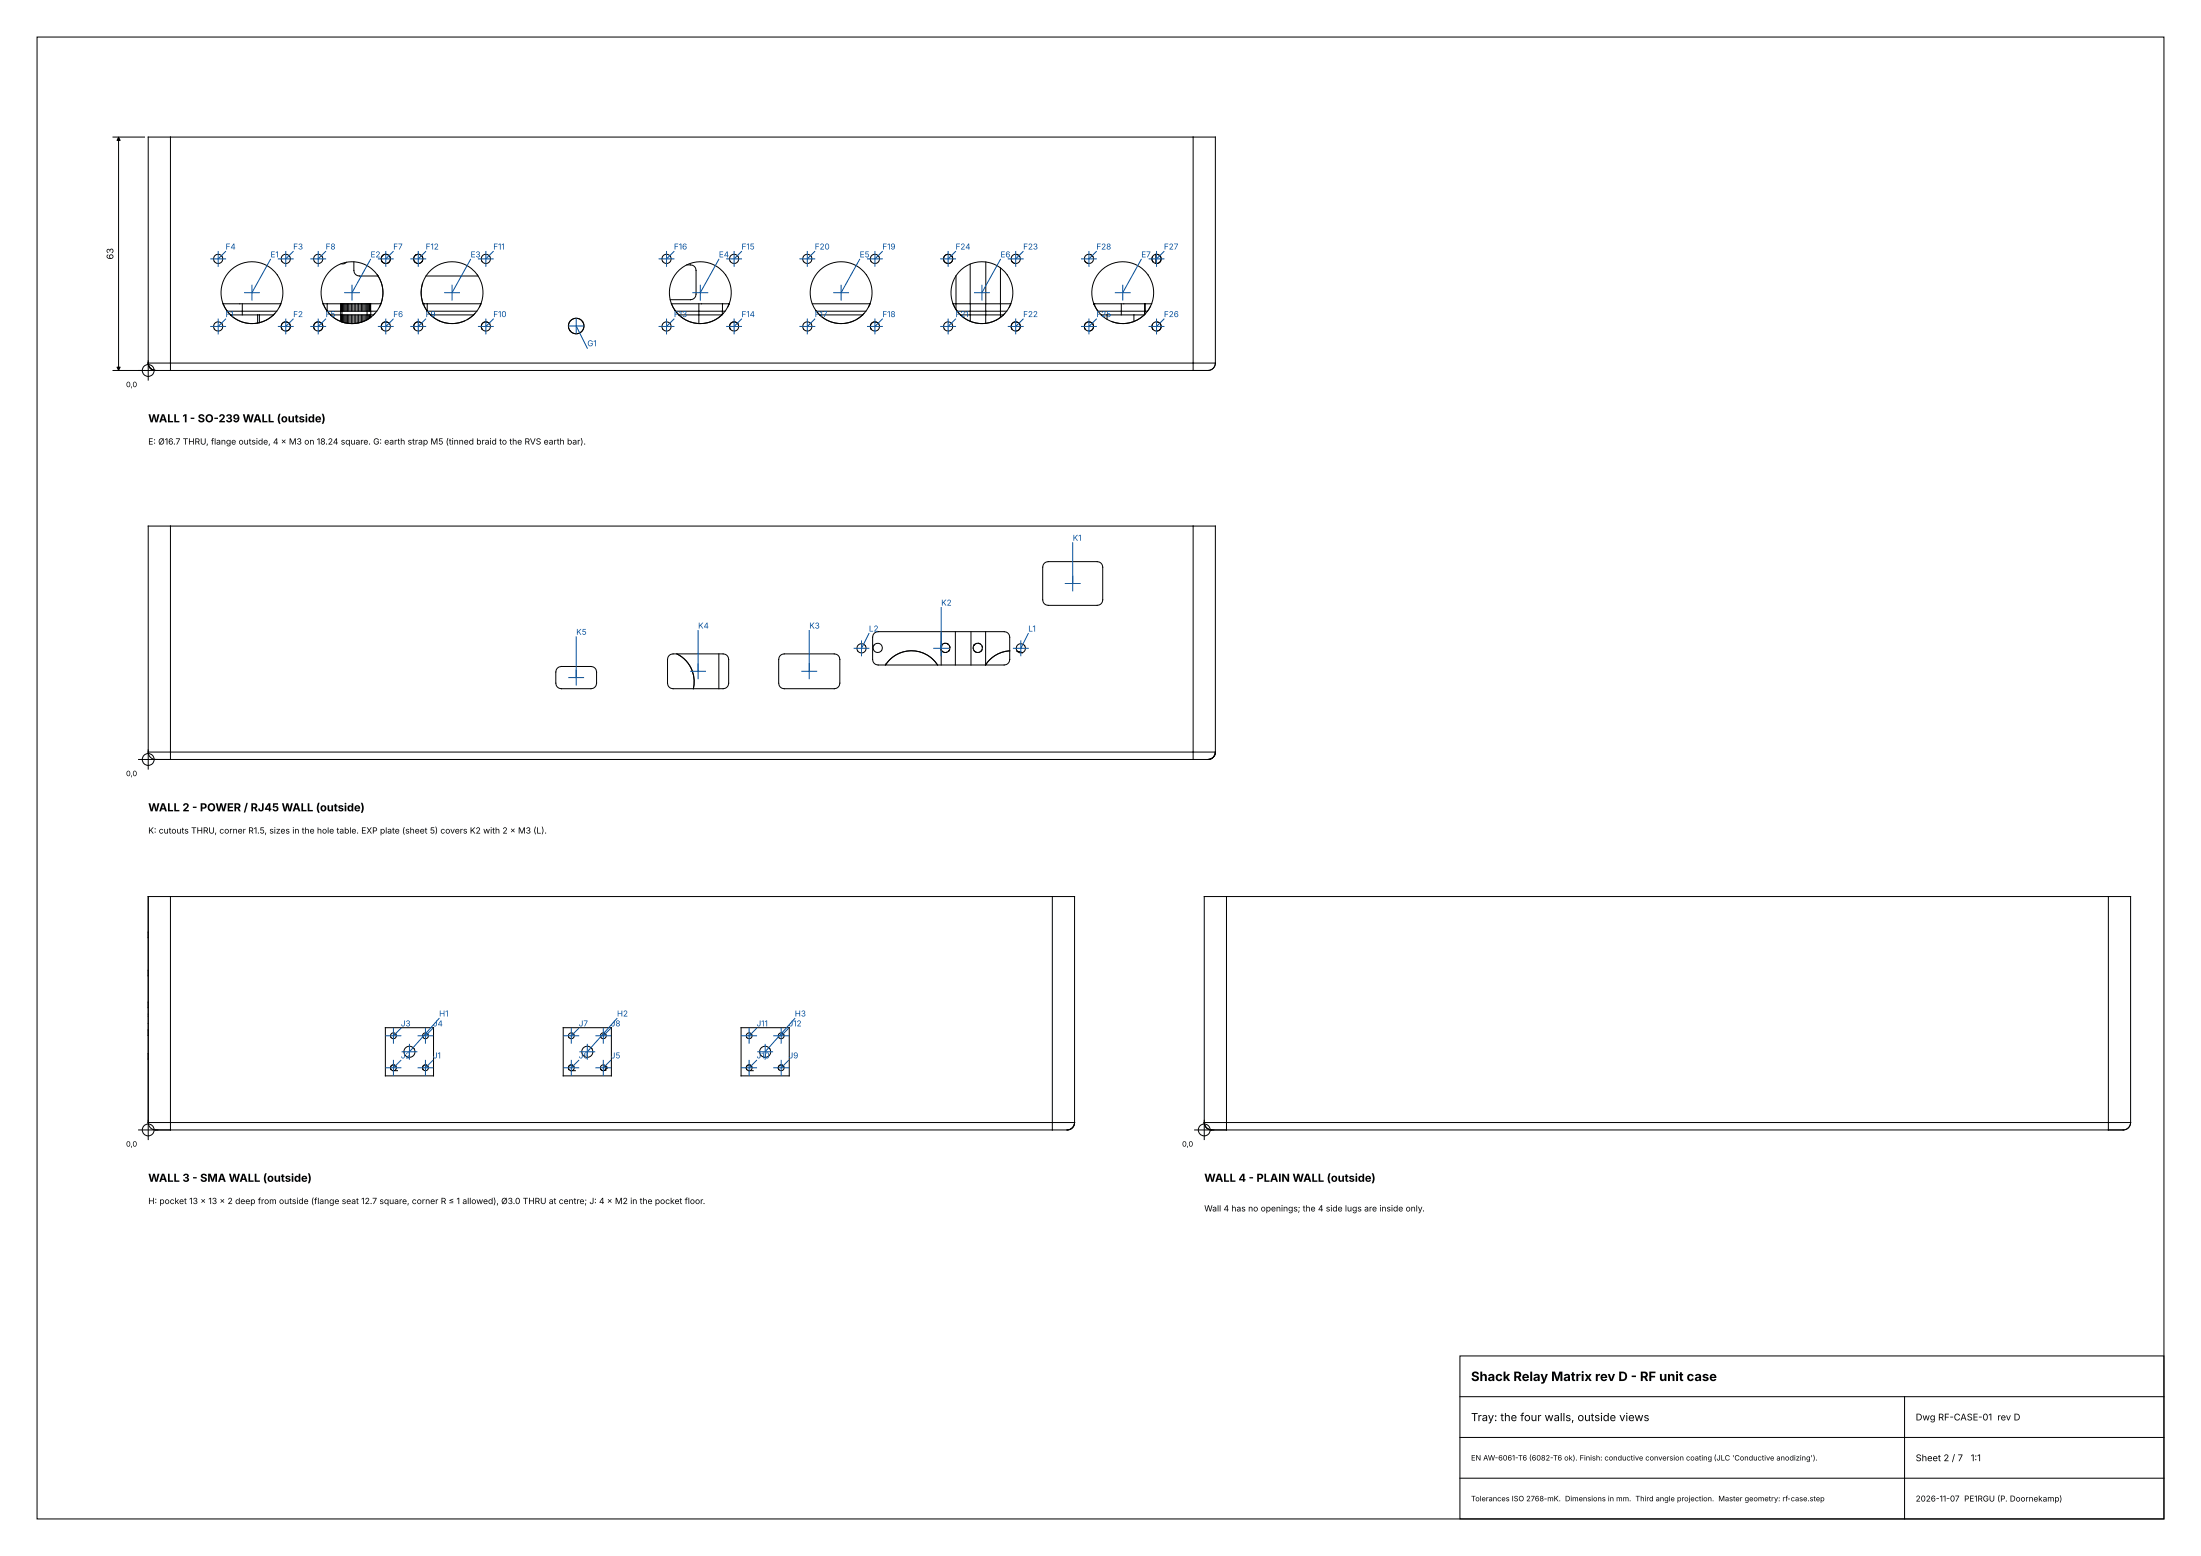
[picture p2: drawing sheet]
<svg xmlns="http://www.w3.org/2000/svg" width="594mm" height="420mm" viewBox="0 0 594 420" stroke-linecap="round" stroke-linejoin="round" font-family="sans-serif">
<g fill="none" stroke="#000" stroke-width=".27">
<path d="M10 10h574v400h-574zM30.5 37h8.5M32 37.1v62.8M46 37h-6v65.6M46 37h276M46 37v61M322 37h6v61M322 37v61M93.5 70.8a1.25 1.25 0 0 1-1.4 .4M95.5 70.7v2.3l.2 .8 .5 .5 .8 .2h5M101.8 74.2a8.4 8.4 0 0 0-11.6-2 8.4 8.4 0 0 0-2 11.6M101.8 74.2a8.4 8.4 0 0 1-2 11.6 8.4 8.4 0 0 1-11.6-2"/>
<path d="M101.8 74.2l.9 1.7 .6 2.1v2l-.5 2h-15.6M103 70.4l.1 .2M103.1 69.2l-.2 1.1M103.1 70.6l.2 .2M103.3 68.9l-.2 .2M103.4 70.9l.3 .1M103.7 68.7l-.2 .1M103.9 68.7h-.1M104 68.6l.5 .1M104.6 68.7l.5 .5M104.7 71l-.9 .1M104.8 70.9v.1"/>
<path d="M104.9 70.8h.1M105.1 69.2a1.25 1.25 0 0 0-1.7-.3 1.25 1.25 0 0 0-.3 1.7M105.1 69.2a1.25 1.25 0 0 1-.3 1.7 1.25 1.25 0 0 1-1.7-.3M105.2 69.2a1.25 1.25 0 0 1-.2 1.6M111.6 69.9l.3 .7M111.6 69.8h.1M111.9 70.6l.1 .1M112 69l-.4 .7M112.1 70.8l.4 .3M112.2 68.9h-.1M112.2 68.8h.1M112.3 68.8h.1"/>
<path d="M112.4 68.7h.9l.6 .5M112.7 71.1h.4M113.4 71l-.3 .1M113.9 70.7l-.3 .2M113.9 69.2a1.25 1.25 0 0 1-.3 1.7 1.25 1.25 0 0 1-1.7-.3M113.9 69.2a1.25 1.25 0 0 0-1.7-.3 1.25 1.25 0 0 0-.3 1.7M113.9 69.2l.2 .7-.1 .5M114 70.5l-.1 .1M114.1 76.4a8.3 8.3 0 0 0 .1 5.6M115 74.5h14M185.3 71.5a1.81 1.81 0 0 1 2.5 1.5v6.4l-.4 1.1-1.1 .4h-5.4M258 74.4v9.2"/>
<path d="M261.8 71.3l.1 15.4M266 70.7v16.6M270 72.3v13.4M273.1 70.6l.7 .5M274.5 68.7l.6 .5M275.1 69.2a1.25 1.25 0 0 1-.3 1.7 1.25 1.25 0 0 1-1.7-.3M275.1 69.2a1.25 1.25 0 0 0-1.7-.3 1.25 1.25 0 0 0-.3 1.7M292.9 70.6l.6 .5M294.2 68.7l.7 .5M294.9 69.2a1.25 1.25 0 0 1-.3 1.7 1.25 1.25 0 0 1-1.7-.3M294.9 69.2a1.25 1.25 0 0 0-1.7-.3 1.25 1.25 0 0 0-.3 1.7M311 69.3l-.1 .7 .2 .6"/>
<path d="M311.1 70.6h.1M311.9 68.6v2.5M312.1 68.6l.9 .4M312.8 70.9l-.7 .2M313 70.8l-.1 .1M313.1 69.1v.1M313.1 69.2a1.25 1.25 0 0 1-.3 1.7 1.25 1.25 0 0 1-1.7-.3M313.1 69.2a1.25 1.25 0 0 0-1.7-.3 1.25 1.25 0 0 0-.3 1.7M313.1 69.2l.3 .6M313.2 70.5l-.2 .2M313.3 70.1l-.1 .4M313.4 70h.1"/>
<path d="M30.5 100h12.1M46 98h-5.9a2.01 2.01 0 0 0 2.6 2h3.3M46 98v2M46 100h276M46 98h276M60.2 82h.1M60.2 82h15.6M60.2 82l1 1.8M61.2 83.8l.1 .2M61.3 84h13.4M61.3 84l.9 1M62.2 85h7.3"/>
<path d="M62.2 85h.1M62.2 85a8.3 8.3 0 0 0 9.6 1.4M65.4 82v3M69.5 85h.5M69.5 85v2.2M70 85h3.8M70 85v2.1M73.8 85l-1.9 1.4M74.2 84.6l-.4 .4M75.7 82l-.3 .9M75.8 82h.1M78.1 87.4l.2 1a1.25 1.25 0 0 1-.9 .9"/>
<path d="M86.9 87.4l.2 1a1.25 1.25 0 0 1-.9 .9M87.2 82h.1M87.2 82l1 1.8M88.2 83.8l.1 .2M88.3 84h.1M88.3 82v2M88.3 84h10.8M88.7 84.5l.5 .5M89.2 85h9.9M89.2 85l1.7 1.2a8.3 8.3 0 0 0 8.1 .1M92 82v4.8M92 85l.1 1.8"/>
<path d="M92.1 82v2M92.2 85v1.8M92.3 82v4.9M92.4 82v2M92.5 85v1.9M92.7 82v2M92.7 85v2M92.9 82v2M92.9 85v2.1M93.2 82v2M93.2 85v2.1M93.4 82v2"/>
<path d="M93.4 85v2.2M93.8 82v2M93.8 85v2.3M94.1 82v2M94.1 85v2.3M94.5 82v2M94.5 85v2.3M94.8 82v2M94.8 85v2.3M95.2 82v2M95.2 85v2.3M95.6 82v2"/>
<path d="M95.6 85v2.3M96 82v2M96 85v2.3M96.4 85v2.2M96.4 82v2M96.8 85v2.2M96.8 82v2M97.2 85v2.1M97.2 82v2M97.5 85v2M97.5 82v2M97.9 85v1.8"/>
<path d="M97.9 82v2M98.2 85v1.7M98.2 82v2M98.5 85v1.6M98.6 82v2M98.8 85v1.4M98.8 82v2M99.1 84h2.6M99.1 85h1M99.1 84v1M99.1 85v1.3l1.2-.8M99.1 82v2"/>
<path d="M99.3 85v1.1M99.3 82v2M99.5 85v1M99.5 82v2M99.7 85v.9M99.7 82v2M99.8 85v.8M99.9 82v2M99.9 85v.7M100 82v2M100 85v.7M100 82l.1 3"/>
<path d="M101.2 84.6l-.4 .4h-.7M102.7 82l-.3 .9M114.2 82h.1M114.2 82l1 1.8M114.2 82h15.6M115.2 83.8l.1 .2M115.3 82v2M115.3 84h.1M115.3 84h13.4M115.7 84.5l.5 .5M116.2 85l2.1 1.5M116.2 85h11.6"/>
<path d="M118.3 86.5l.2 .1M118.5 86.6h.1M125.4 86.6a8.4 8.4 0 0 1-6.7 .1M127.8 85l-1.7 1.3M128.2 84.6l-.4 .4M129.7 82l-.3 .9M129.8 82h.1M181.2 82h.1M181.2 82h13.8M181.2 82l1 1.8M182.2 83.8l.1 .2M182.3 84h12.6"/>
<path d="M182.3 84l.9 1M183.2 85h11.6M183.2 85a8.3 8.3 0 0 0 9.6 1.4M188.6 82v5.3M194.2 85.6l-1.3 .8M194.8 85l-.6 .5M194.9 84h.8M194.9 84v.9M195 82h1.8M195 82v2M195.2 84.6l-.4 .4M196.7 82l-.3 .9"/>
<path d="M196.8 82h.1M219.2 82h15.6M220.2 83.8l.1 .2M220.3 84h13.4M220.3 84l.9 1M221.2 85a8.3 8.3 0 0 0 9.6 1.4M221.2 85h11.6M232.8 85l-1.7 1.3M233.2 84.6l-.4 .4M234.7 82l-.3 .9M234.8 82h.1M257.2 82h.1"/>
<path d="M257.2 82h15.6M257.2 82l1 1.8M258.2 83.8l.1 .2M258.3 84h13.4M258.3 84l.9 1M259.2 85h11.6M259.2 85a8.3 8.3 0 0 0 9.6 1.4M270.8 85l-1.9 1.4M271.2 84.6l-.4 .4M272.7 82l-.4 1M272.8 82h.1M275.1 87.4l.2 1a1.25 1.25 0 0 1-.9 .9"/>
<path d="M294.9 87.4l.2 1a1.25 1.25 0 0 1-.9 .9M295.2 82h13.8M295.2 82h.1M295.2 82l.1 .2M295.3 82.2l.9 1.6M295.3 82v.2M296.2 83.8l.1 .2h12.6M298.8 85h7.2M298.8 85l-1.5 .1M298.8 85v1.2M302.6 82v3M306 85h2.8a8.3 8.3 0 0 1-8.8 1.8"/>
<path d="M306 85v1.8M308.9 84h.1M309 82h.1M309 82l-.1 2.9M309 82h1.8M309 82v2M310.5 82.6l-.8 1.4h-.8M310.8 82h.1M311 87.5l-.1 .8 .2 .5M311.1 88.8v.1M312.1 86.9l.8 .3M312.7 89.2l-.6 .2"/>
<path d="M312.9 89.1h.1M313.1 87.4h.1M313.1 87.4a1.25 1.25 0 0 0-1.7-.3 1.25 1.25 0 0 0-.3 1.7M313.1 87.4a1.25 1.25 0 0 1-.3 1.7 1.25 1.25 0 0 1-1.7-.3M313.1 87.4l.3 .7M313.3 88.4l-.3 .6M313.4 88.2h.1M322 98h6M322 98v2M328 98a2.39 2.39 0 0 1-3.2 2h-2.8M46 142h-6v65.6M46 142v61"/>
<path d="M46 142h276M281.8 152l1.1-.4h13.2l.8 .2 .5 .5 .2 .8v8.8l-.2 .8-.5 .5-.8 .2h-13.2l-.8-.2-.5-.5-.2-.8v-8.8zM322 142h6v61M322 142v61M180.6 176.9l1.1-.4 14 .1 .7 .6 .2 .8-.1 7-.5 .7-.9 .2-14-.1-.7-.6-.3-.8v-6.4zM182.7 176.5a8.3 8.3 0 0 1 4.4 9.4 8.4 8.4 0 0 0-4.4-9.4zM194 176.5v9.4M210.6 176.9l1.1-.4 14 .1 .7 .6 .2 .8-.1 7-.5 .7-.9 .2-14-.1-.7-.6-.2-.8v-6.4zM235.9 170.9l1.1-.4 34.6 .1 .7 .6 .2 .8-.1 6.6-.6 .7-.8 .2-34.6-.1-.7-.6-.2-.8v-6zM239.2 179.2l-.2 .3M240 178.2l-.8 1a8.4 8.4 0 0 1 13.8 .3 8.4 8.4 0 0 0-13-1.3zM254 174.3h.1"/>
<path d="M254 174.3a1.25 1.25 0 0 1 1.8-.5 1.25 1.25 0 0 1 .3 1.8M254 175.4a1.25 1.25 0 0 0 2.1 .2M254 174.3v1.1M254 170.5v3.8M254 175.4v4.1M254 175.4v.1M254 175.5h.1M254.1 175.6l.8 .5M254.3 173.9h.1M254.9 173.6l-.2 .1M255.3 173.6h.1M255.5 176.1h-.2"/>
<path d="M255.6 173.7l.1 .1M255.7 173.8h.1M255.8 173.8v.1M256 175.7l-.1 .1M256.2 174.2h.1M256.3 175.3l-.2 .3M256.3 174.5v.1M256.4 174.7v.1M257.8 170.5v9M262 170.5v9M262.8 175.5l.1 .1M262.9 174.2h-.1a1.25 1.25 0 0 1 1.8-.4 1.25 1.25 0 0 1 .3 1.8"/>
<path d="M262.9 174.2a1.25 1.25 0 0 0 .3 1.7 1.25 1.25 0 0 0 1.7-.3M262.9 174.2h-.1M262.9 174.2h.1M263 175.8l.2 .1M263.1 173.9h.1M263.2 176h.1M263.5 173.7h-.1M263.6 176.1h.1M264 173.6l.1 .1M264.2 173.7h.1M264.3 176l-.1 .1M264.5 173.8l.2 .1"/>
<path d="M264.7 175.8l-.1 .1M264.9 175.6l-.1 .1M265 174.4l.1 .1M265.1 175.3l-.1 .1M265.1 174.6v.2M266 179.5h.1M266 170.5v9M266.2 179.2l-.2 .3M267.1 178.1l-.9 1.1a8.4 8.4 0 0 1 6.3-3.5 8.4 8.4 0 0 0-5.4 2.4zM274.5 175.8l1.4 .4M150.4 180.3l1.1-.4 8.6 .1 .7 .6 .2 .8-.1 3.6-.6 .7-.8 .2-8.6-.1-.7-.6-.2-.8v-3zM37.4 205h5.2"/>
<path d="M46 203h-5.9a2.01 2.01 0 0 0 2.6 2h3.3M46 203v2M46 205h276M46 203h276M322 203h6M322 203v2M328 203a2.39 2.39 0 0 1-3.2 2h-2.8M40 251.6v1.5M46 242h-6v65.6M46 242v61M46 242h238M284 242h6v61"/>
<path d="M284 242v61M331 242h-6v65.6M331 242h238M331 242v61M569 242h6v61M569 242v61M40 261.9v1.5M40 278v1.5M40 270.5v1.5M40 273.7v2.5M104 277.4h13v13h-13zM152 277.4h13v13h-13z"/>
<path d="M200 277.4h13v13h-13zM40 284.4v1.5M106 289h1.3M154 289h1.3M163.3 288.9h.1M163.6 288.1h.1M163.6 288.4h.1M202 289h1.3M37.4 305h5.2M46 303h-5.9a2.01 2.01 0 0 0 2.6 2h3.3M46 303v2M46 305h238"/>
<path d="M46 303h238M284 303h6M284 303v2M290 303a2.39 2.39 0 0 1-3.2 2h-2.8M322.4 305h5.2M331 303h-5.9a2.01 2.01 0 0 0 2.6 2h3.3M331 303v2M331 305h238M331 303h238M569 303h6M569 303v2M575 303a2.39 2.39 0 0 1-3.2 2h-2.8"/>
<path d="M394 366h190v44h-190zM394 377h190M514 377v33M394 399h190M394 388h190"/>
<circle cx="58.9" cy="69.9" r="1.25"/>
<circle cx="68" cy="79" r="8.4"/>
<circle cx="77.1" cy="69.9" r="1.25"/>
<circle cx="85.9" cy="69.9" r="1.25"/>
<circle cx="122" cy="79" r="8.4"/>
<circle cx="131.1" cy="69.9" r="1.25"/>
<circle cx="179.9" cy="69.9" r="1.25"/>
<circle cx="189" cy="79" r="8.4"/>
<circle cx="198.1" cy="69.9" r="1.25"/>
<circle cx="217.9" cy="69.9" r="1.25"/>
<circle cx="227" cy="79" r="8.4"/>
<circle cx="236.1" cy="69.9" r="1.25"/>
<circle cx="255.9" cy="69.9" r="1.25"/>
<circle cx="265" cy="79" r="8.4"/>
<circle cx="303" cy="79" r="8.4"/>
<circle cx="40" cy="100" r="1.6"/>
<circle cx="58.9" cy="88.1" r="1.25"/>
<circle cx="77.1" cy="88.1" r="1.25"/>
<circle cx="85.9" cy="88.1" r="1.25"/>
<circle cx="104.1" cy="88.1" r="1.25"/>
<circle cx="112.9" cy="88.1" r="1.25"/>
<circle cx="131.1" cy="88.1" r="1.25"/>
<circle cx="155.5" cy="88" r="2.1"/>
<circle cx="179.9" cy="88.1" r="1.25"/>
<circle cx="198.1" cy="88.1" r="1.25"/>
<circle cx="217.9" cy="88.1" r="1.25"/>
<circle cx="236.1" cy="88.1" r="1.25"/>
<circle cx="255.9" cy="88.1" r="1.25"/>
<circle cx="274.1" cy="88.1" r="1.25"/>
<circle cx="293.9" cy="88.1" r="1.25"/>
<circle cx="232.5" cy="175" r="1.25"/>
<circle cx="236.9" cy="174.9" r="1.25"/>
<circle cx="275.5" cy="175" r="1.25"/>
<circle cx="40" cy="205" r="1.6"/>
<circle cx="106.2" cy="279.6" r=".8"/>
<circle cx="114.8" cy="279.6" r=".8"/>
<circle cx="154.2" cy="279.6" r=".8"/>
<circle cx="162.8" cy="279.6" r=".8"/>
<circle cx="202.2" cy="279.6" r=".8"/>
<circle cx="210.8" cy="279.6" r=".8"/>
<circle cx="106.2" cy="288.2" r=".8"/>
<circle cx="110.5" cy="283.9" r="1.5"/>
<circle cx="114.8" cy="288.2" r=".8"/>
<circle cx="154.2" cy="288.2" r=".8"/>
<circle cx="158.5" cy="283.9" r="1.5"/>
<circle cx="162.8" cy="288.2" r=".8"/>
<circle cx="202.2" cy="288.2" r=".8"/>
<circle cx="206.5" cy="283.9" r="1.5"/>
<circle cx="210.8" cy="288.2" r=".8"/>
<circle cx="40" cy="305" r="1.6"/>
<circle cx="325" cy="305" r="1.6"/>
</g>
<g fill="none" stroke="#0050a0" stroke-width=".27">
<path d="M56.9 69.9h4M58.9 67.9v4M60.9 67.9l-2 2M66 79h4M68 77v4M73 70l-5 9M75.1 69.9h4M77.1 67.9v4M79.1 67.9l-2 2M83.9 69.9h4M85.9 67.9v4M87.9 67.9l-2 2"/>
<path d="M93 79h4M95 77v4M100 70l-5 9M102.1 69.9h4M104.1 67.9v4M106.1 67.9l-2 2M110.9 69.9h4M112.9 67.9v4M114.9 67.9l-2 2M120 79h4M122 77v4M127 70l-5 9"/>
<path d="M129.1 69.9h4M131.1 67.9v4M133.1 67.9l-2 2M177.9 69.9h4M179.9 67.9v4M181.9 67.9l-2 2M187 79h4M189 77v4M194 70l-5 9M196.1 69.9h4M198.1 67.9v4M200.1 67.9l-2 2"/>
<path d="M215.9 69.9h4M217.9 67.9v4M219.9 67.9l-2 2M225 79h4M227 77v4M232 70l-5 9M234.1 69.9h4M236.1 67.9v4M238.1 67.9l-2 2M253.9 69.9h4M255.9 67.9v4M257.9 67.9l-2 2"/>
<path d="M263 79h4M265 77v4M270 70l-5 9M272.1 69.9h4M274.1 67.9v4M276.1 67.9l-2 2M291.9 69.9h4M293.9 67.9v4M295.9 67.9l-2 2M301 79h4M303 77v4M308 70l-5 9"/>
<path d="M310.1 69.9h4M312.1 67.9v4M314.1 67.9l-2 2M56.9 88.1h4M58.9 86.1v4M60.9 86.1l-2 2M75.1 88.1h4M77.1 86.1v4M79.1 86.1l-2 2M83.9 88.1h4M85.9 86.1v4M87.9 86.1l-2 2"/>
<path d="M102.1 88.1h4M104.1 86.1v4M106.1 86.1l-2 2M110.9 88.1h4M112.9 86.1v4M114.9 86.1l-2 2M129.1 88.1h4M131.1 86.1v4M133.1 86.1l-2 2M153.5 88h4M155.5 86v4M155.5 88l3 6"/>
<path d="M177.9 88.1h4M179.9 86.1v4M181.9 86.1l-2 2M196.1 88.1h4M198.1 86.1v4M200.1 86.1l-2 2M215.9 88.1h4M217.9 86.1v4M219.9 86.1l-2 2M234.1 88.1h4M236.1 86.1v4M238.1 86.1l-2 2"/>
<path d="M253.9 88.1h4M255.9 86.1v4M257.9 86.1l-2 2M272.1 88.1h4M274.1 86.1v4M276.1 86.1l-2 2M291.9 88.1h4M293.9 86.1v4M295.9 86.1l-2 2M310.1 88.1h4M312.1 86.1v4M314.1 86.1l-2 2"/>
<path d="M287.5 157.5h4M289.5 146.5v13M155.5 171.9v13M188.4 170.2v13M218.4 170.2v13M230.5 175h4M232.5 173v4M234.5 171l-2 4M252 175h4M254 164v13M273.5 175h4M275.5 173v4"/>
<path d="M277.5 171l-2 4M153.5 182.9h4M186.4 181.2h4M216.4 181.2h4M104.2 279.6h4M106.2 277.6v4M108.2 277.6l-2 2M112.8 279.6h4M114.8 277.6v4M116.8 277.6l-2 2M118.5 274.9l-8 9M152.2 279.6h4"/>
<path d="M154.2 277.6v4M156.2 277.6l-2 2M160.8 279.6h4M162.8 277.6v4M164.8 277.6l-2 2M166.5 274.9l-8 9M200.2 279.6h4M202.2 277.6v4M204.2 277.6l-2 2M208.8 279.6h4M210.8 277.6v4M212.8 277.6l-2 2"/>
<path d="M214.5 274.9l-8 9M104.2 288.2h4M106.2 286.2v4M108.2 286.2l-2 2M108.5 283.9h4M110.5 281.9v4M112.8 288.2h4M114.8 286.2v4M116.8 286.2l-2 2M152.2 288.2h4M154.2 286.2v4M156.2 286.2l-2 2"/>
<path d="M156.5 283.9h4M158.5 281.9v4M160.8 288.2h4M162.8 286.2v4M164.8 286.2l-2 2M200.2 288.2h4M202.2 286.2v4M204.2 286.2l-2 2M204.5 283.9h4M206.5 281.9v4M208.8 288.2h4M210.8 286.2v4"/>
<path d="M212.8 286.2l-2 2"/>
</g>
<path d="M32 37.1l.4 .8h-.8zM31.6 99.1h.8l-.4 .8z" fill="#000" stroke="#000" stroke-width=".27"/>
<text font-size="3.5" x="397" y="372.8">Shack Relay Matrix rev D - RF unit case</text>
<g font-size="3">
<text x="40" y="114">WALL 1 - SO-239 WALL (outside)</text>
<text x="40" y="219">WALL 2 - POWER / RJ45 WALL (outside)</text>
<text x="40" y="319">WALL 3 - SMA WALL (outside)</text>
<text x="325" y="319">WALL 4 - PLAIN WALL (outside)</text>
<text x="397" y="383.6">Tray: the four walls, outside views</text>
</g>
<g font-size="2.5">
<text x="30.6" y="70" transform="rotate(-90 30.6 70)">63</text>
<text x="517" y="383.4">Dwg RF-CASE-01 rev D</text>
<text x="517" y="394.4">Sheet 2 / 7</text>
<text x="531.9" y="394.4">1:1</text>
</g>
<g font-size="2.3">
<text x="40" y="120">E: Ø16.7 THRU, flange outside, 4 × M3 on 18.24 square. G: earth strap M5 (tinned braid to the RVS earth bar).</text>
<text x="40" y="225">K: cutouts THRU, corner R1.5, sizes in the hole table. EXP plate (sheet 5) covers K2 with 2 × M3 (L).</text>
<text x="40" y="325">H: pocket 13 × 13 × 2 deep from outside (flange seat 12.7 square, corner R ≤ 1 allowed), Ø3.0 THRU at centre; J: 4 × M2 in the pocket floor.</text>
<text x="325" y="327">Wall 4 has no openings; the 4 side lugs are inside only.</text>
</g>
<g font-size="2.2" fill="#0050a0">
<text x="60.9" y="67.3">F4</text>
<text x="73" y="69.5">E1</text>
<text x="79.1" y="67.3">F3</text>
<text x="87.9" y="67.3">F8</text>
<text x="100" y="69.5">E2</text>
<text x="106.1" y="67.3">F7</text>
<text x="114.9" y="67.3">F12</text>
<text x="127" y="69.5">E3</text>
<text x="133.1" y="67.3">F11</text>
<text x="181.9" y="67.3">F16</text>
<text x="194" y="69.5">E4</text>
<text x="200.1" y="67.3">F15</text>
<text x="219.9" y="67.3">F20</text>
<text x="232" y="69.5">E5</text>
<text x="238.1" y="67.3">F19</text>
<text x="257.9" y="67.3">F24</text>
<text x="270" y="69.5">E6</text>
<text x="276.1" y="67.3">F23</text>
<text x="295.9" y="67.3">F28</text>
<text x="308" y="69.5">E7</text>
<text x="314.1" y="67.3">F27</text>
<text x="60.9" y="85.6">F1</text>
<text x="79.1" y="85.6">F2</text>
<text x="87.9" y="85.6">F5</text>
<text x="106.1" y="85.6">F6</text>
<text x="114.9" y="85.6">F9</text>
<text x="133.1" y="85.6">F10</text>
<text x="181.9" y="85.6">F13</text>
<text x="200.1" y="85.6">F14</text>
<text x="219.9" y="85.6">F17</text>
<text x="238.1" y="85.6">F18</text>
<text x="257.9" y="85.6">F21</text>
<text x="276.1" y="85.6">F22</text>
<text x="295.9" y="85.6">F25</text>
<text x="314.1" y="85.6">F26</text>
<text x="158.5" y="93.5">G1</text>
<text x="289.5" y="146">K1</text>
<text x="254" y="163.5">K2</text>
<text x="155.5" y="171.4">K5</text>
<text x="188.4" y="169.7">K4</text>
<text x="218.4" y="169.7">K3</text>
<text x="234.5" y="170.5">L2</text>
<text x="277.5" y="170.5">L1</text>
<text x="118.5" y="274.4">H1</text>
<text x="166.5" y="274.4">H2</text>
<text x="214.5" y="274.4">H3</text>
<text x="108.2" y="277">J3</text>
<text x="116.8" y="277">J4</text>
<text x="156.2" y="277">J7</text>
<text x="164.8" y="277">J8</text>
<text x="204.2" y="277">J11</text>
<text x="212.8" y="277">J12</text>
<text x="108.2" y="285.7">J2</text>
<text x="116.8" y="285.7">J1</text>
<text x="156.2" y="285.7">J6</text>
<text x="164.8" y="285.7">J5</text>
<text x="204.2" y="285.7">J10</text>
<text x="212.8" y="285.7">J9</text>
</g>
<text font-size="2.2" x="517" y="405.3">2026-11-07 PE1RGU (P. Doornekamp)</text>
<g font-size="2">
<text x="34" y="104.5">0,0</text>
<text x="34" y="209.5">0,0</text>
<text x="34" y="309.5">0,0</text>
<text x="319" y="309.5">0,0</text>
<text x="397" y="394.2">EN AW-6061-T6 (6082-T6 ok). Finish: conductive conversion coating (JLC 'Conductive anodizing').</text>
<text x="397" y="405.2">Tolerances ISO 2768-mK. Dimensions in mm. Third angle projection. Master geometry: rf-case.step</text>
</g>
</svg>
